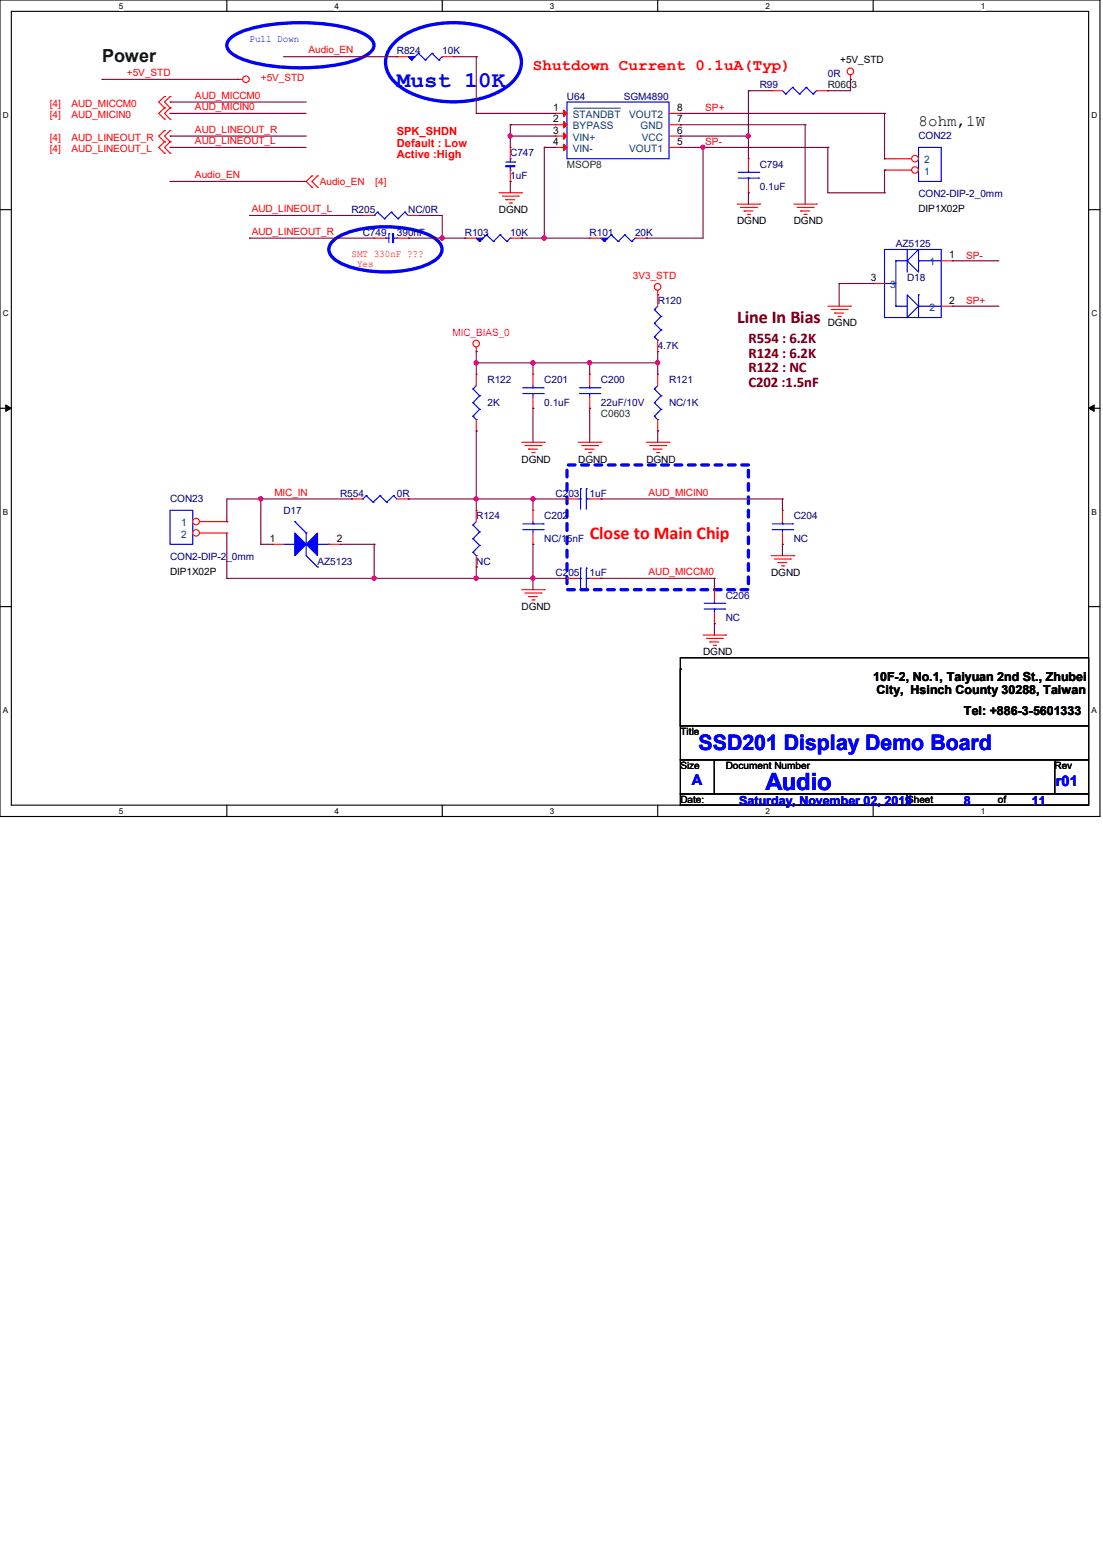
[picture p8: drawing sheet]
<svg xmlns="http://www.w3.org/2000/svg" width="210mm" height="297mm" viewBox="0 0 210 297" stroke-linecap="round" stroke-linejoin="round" font-family="sans-serif">
<path d="M0 0h209.4v155.4h-209.4zM2.2 2.2h205.1v151.1h-205.1z" fill="none" stroke="#000" stroke-width=".21"/>
<g fill="#fff">
<path d="M22.6 .3h.9v1.7h-.9z"/>
<path d="M22.6 153.5h.9v1.8h-.9z"/>
</g>
<path d="M43.2 0v2.2M43.2 153.3v2.1" fill="none" stroke="#000" stroke-width=".21"/>
<g fill="#fff">
<path d="M63.7 .3h.8v1.7h-.8z"/>
<path d="M63.7 153.5h.8v1.8h-.8z"/>
</g>
<path d="M84.2 0v2.2M84.2 153.3v2.1" fill="none" stroke="#000" stroke-width=".21"/>
<g fill="#fff">
<path d="M104.7 .3h.8v1.7h-.8z"/>
<path d="M104.7 153.5h.8v1.8h-.8z"/>
</g>
<path d="M125.2 0v2.2M125.2 153.3v2.1" fill="none" stroke="#000" stroke-width=".21"/>
<g fill="#fff">
<path d="M145.7 .3h.9v1.7h-.9z"/>
<path d="M145.7 153.5h.9v1.8h-.9z"/>
</g>
<path d="M166.2 0v2.2M166.2 153.3v2.1" fill="none" stroke="#000" stroke-width=".21"/>
<g fill="#fff">
<path d="M186.7 .3h.9v1.7h-.9z"/>
<path d="M186.7 153.5h.9v1.8h-.9z"/>
<path d="M.6 21h1.1v1.8h-1.1z"/>
<path d="M207.8 21h1.1v1.8h-1.1z"/>
<path d="M.6 58.8h1.1v1.7h-1.1z"/>
<path d="M207.8 58.8h1.1v1.7h-1.1z"/>
</g>
<path d="M0 39.9h2.2M207.3 39.9h2.1" fill="none" stroke="#000" stroke-width=".21"/>
<g fill="#fff">
<path d="M.6 96.6h1v1.7h-1z"/>
<path d="M207.8 96.6h1v1.7h-1z"/>
</g>
<path d="M0 77.7h2.2M207.3 77.7h2.1" fill="none" stroke="#000" stroke-width=".21"/>
<path d="M1.1 77.1l1.1 .6-1.1 .6zM207.3 77.7l1-.6v1.2z" fill="#000" stroke="#000" stroke-width=".19"/>
<g fill="#fff">
<path d="M.6 134.4h.9v1.7h-.9z"/>
<path d="M207.8 134.4h1v1.7h-1z"/>
</g>
<path d="M0 115.5h2.2M207.3 115.5h2.1M129.5 125.2h77.8v13h-77.8zM129.5 138.2h77.8v6.5h-77.8zM129.5 127.4h.1M129.5 127.4v10.8M129.5 144.7h6.5v6.4h-6.5zM129.5 151.1h43.2v2.2h-43.2zM136 144.7h64.8v6.4h-64.8zM172.7 151.1h34.6v2.2h-34.6zM200.8 144.7h6.5v6.4h-6.5z" fill="none" stroke="#000" stroke-width=".21"/>
<path d="M107.9 88.5h34.6v23.8h-34.6z" fill="none" stroke="#00f" stroke-width=".63" stroke-dasharray="1.3 1.3"/>
<path d="M43.6 7.6a10.6 10.6 0 0 1 5.6-2.5 39.6 39.6 0 0 1 18.5 .7 6 6 0 0 1 3.4 2.3 1.77 1.77 0 0 1-.8 2.1 19.8 19.8 0 0 1-9.7 2.6 34.8 34.8 0 0 1-14.9-1.7 3.6 3.6 0 0 1-2.5-2.5l.1-.5zM74.9 8.3a15 15 0 0 1 9.8-3.9 18 18 0 0 1 12.3 3.1 5.2 5.2 0 0 1 0 8.7 18.6 18.6 0 0 1-15.3 2.7 12.3 12.3 0 0 1-7.4-4.3 4.8 4.8 0 0 1 .6-6.3zM63.5 45.8a14.4 14.4 0 0 1 8.4-2.6 19.5 19.5 0 0 1 10.8 2.1 2.26 2.26 0 0 1 .6 3.8 14.4 14.4 0 0 1-8.5 2.6 19.5 19.5 0 0 1-10.7-2.1 2.26 2.26 0 0 1-.6-3.8z" fill="none" stroke="#00f" stroke-width=".63"/>
<g fill="none" stroke="#f00" stroke-width=".21">
<path d="M31.3 18.4h.1M31.3 18.4l-1.1 1 1.1 1.1M32.4 18.4h.1M32.4 18.4l-1.1 1 1.1 1.1M45.3 15.1h.1M45.3 15.1h.9M161.9 15.1h.1M161.9 14.3v.8M31.3 20.5h.1M31.3 22.7h.1M31.3 24.8h.1M31.3 27h.1"/>
<path d="M31.3 29.2h.1M31.3 20.5l-1.1 1.1 1.1 1.1M31.3 24.8l-1.1 1.1 1.1 1.1M31.3 27l-1.1 1.1 1.1 1.1M32.4 20.5h.1M32.4 22.7h.1M32.4 24.8h.1M32.4 27h.1M32.4 29.2h.1M32.4 20.5l-1.1 1.1 1.1 1.1M32.4 24.8l-1.1 1.1 1.1 1.1M32.4 27l-1.1 1.1 1.1 1.1"/>
<path d="M59.4 33.5h.1M59.4 35.6h.1M59.4 33.5l-1.1 1 1.1 1.1M60.5 35.6h.1M60.5 33.5h.1M60.5 33.5l-1.1 1 1.1 1.1M95 36.7h4.3M95.6 37.3h3.1M96.3 38h.1M96.3 38h1.7M96.9 38.7h.5M97.4 38.7h.1"/>
<path d="M98.7 37.3h.1M99.3 36.7h.1M140.3 38.9h4.4M141 39.5h3M144 39.5h.1M144.7 38.9h.1M151.1 38.9h4.3M151.8 39.5h3M154.8 39.5h.1M155.4 38.9h.1M112.3 45.3h.1M112.3 45.3h2.1"/>
<path d="M120.9 45.3h2.2M123.1 45.3h.1M125.2 56.1h.1M125.2 55.3v.8M141.6 40.2h.1M141.6 40.2h1.7M142.3 40.8h.4M142.7 40.8h.1M152.4 40.2h.1M152.4 40.2h1.7M153.1 40.8h.4M153.5 40.8h.1"/>
<path d="M157.6 58.3h4.3M158.2 58.9h3.1M158.9 59.6h.1M158.9 59.6h1.7M161.3 58.9h.1M161.9 58.3h.1M90.7 66.9h.1M90.7 66.1v.8M159.6 60.2h.4M160 60.2h.1M66.9 95h.1M66.9 95h2.2"/>
<path d="M75.6 95h2.1M77.7 95h.1M90.7 97.2h.1M90.7 97.2v2.1M99.3 84.2h4.3M99.9 84.8h3.1M100.6 85.5h.1M100.6 85.5h1.7M101.3 86.1h.4M101.7 86.1h.1M103 84.8h.1M103.6 84.2h.1"/>
<path d="M110.1 84.2h4.3M110.7 84.8h3.1M111.4 85.5h.1M111.4 85.5h1.7M112.1 86.1h.4M112.5 86.1h.1M113.8 84.8h.1M114.4 84.2h.1M123.1 84.2h4.3M123.7 84.8h3M124.4 85.5h.1M124.4 85.5h1.7"/>
<path d="M125 86.1h.4M125.4 86.1h.1M126.7 84.8h.1M127.4 84.2h.1M90.7 107.9h.1M90.7 105.8v2.1M99.3 112.3h4.3M99.9 112.9h3.1M100.6 113.6h.1M100.6 113.6h1.7M101.3 114.2h.4M101.7 114.2h.1"/>
<path d="M103 112.9h.1M103.6 112.3h.1M146.8 105.8h4.3M147.4 106.4h3.1M148.1 107.1h.1M148.1 107.1h1.7M148.8 107.7h.4M149.2 107.7h.1M150.5 106.4h.1M151.1 105.8h.1M133.9 120.9h4.3M134.5 121.5h3"/>
<path d="M135.2 122.2h.1M135.2 122.2h1.7M135.8 122.9h.4M136.2 122.9h.1M137.5 121.5h.1M138.2 120.9h.1"/>
<circle cx="46.8" cy="15.1" r=".63"/>
<circle cx="161.9" cy="13.6" r=".62"/>
<circle cx="125.2" cy="54.6" r=".62"/>
<circle cx="90.6" cy="65.4" r=".62"/>
</g>
<g fill="none" stroke="#00f" stroke-width=".21">
<path d="M114.4 45.3l.7 .7M115.1 46h.1M116.4 44.7h.1M116.4 44.7l-1.3 1.3M116.4 44.7l1.3 1.3M117.7 46h.1M119 44.7h.1M119 44.7l-1.3 1.3M119 44.7l1.3 1.3M120.3 46h.1M120.9 45.3h.1M120.9 45.3l-.6 .7"/>
<path d="M32.4 97.2h4.3v6.4h-4.3zM69.1 95h.1M69.7 94.4h.1M69.7 94.4l1.3 1.2M69.7 94.4l-.6 .6M71 95.6h.1M72.3 94.4h.1M72.3 94.4l1.3 1.2M72.3 94.4l-1.3 1.2M73.6 95.6h.1M74.9 94.4h.1M74.9 94.4l.7 .6"/>
<path d="M74.9 94.4l-1.3 1.2M90 99.9h.1M90 99.9l1.3 1.4M90.7 99.3l-.7 .6M90 102.6h.1M90 105.2h.1M90 102.6l1.3 1.2M90 105.2l.7 .6M90.7 105.8h.1M91.3 101.3h.1M91.3 103.8h.1M91.3 101.3l-1.3 1.3"/>
<path d="M91.3 103.8l-1.3 1.4"/>
</g>
<path d="M114.4 45.3h1.3l-.6 .7z" fill="#00f" stroke="#00f" stroke-width=".21"/>
<circle cx="37.3" cy="99.3" r=".63" fill="#fff" stroke="#f00" stroke-width=".21"/>
<path d="M38 99.3h5.2M43.2 99.3h.1" fill="none" stroke="#f00" stroke-width=".21"/>
<circle cx="37.3" cy="101.5" r=".63" fill="#fff" stroke="#f00" stroke-width=".21"/>
<g fill="none" stroke="#f00" stroke-width=".21">
<path d="M75.6 10.8h.1M75.6 10.8h2.1M84.2 10.8h2.2M86.4 10.8h.1M146.8 17.3h.1M146.8 17.3h2.2M155.4 17.3h2.2M157.6 17.3h.1M97.2 34.5h.1M97.2 28.1h.1M97.2 28.1v2.1M97.2 32.4v2.1"/>
<path d="M142.5 30.2h.1M142.5 36.7h.1M142.5 30.2v2.2M142.5 34.5v2.2M69.1 41h.1M69.1 41h2.1M77.7 41h2.2M79.9 41h.1M166.2 54h.1M166.2 54h2.2M179.2 58.3h2.2M179.2 49.7h2.2"/>
<path d="M181.4 58.3h.1M181.4 49.7h.1M90.7 71.2h.1M90.7 71.2v2.2M90.7 79.9v2.1M101.5 71.2h.1M101.5 77.7h.1M101.5 71.2v2.2M101.5 75.6v2.1M112.3 71.2h.1M112.3 77.7h.1M112.3 71.2v2.2"/>
<path d="M112.3 75.6v2.1M90.7 82h.1M101.5 97.2h.1M101.5 97.2v2.1M107.9 95h.1M107.9 95h2.2M112.3 95h2.1M114.4 95h.1M149 97.2h.1M149 97.2v2.1M38 101.5h5.2M43.2 101.5h.1"/>
<path d="M101.5 103.6h.1M101.5 101.5v2.1M136 112.3h.1M136 118.7h.1M136 112.3v2.1M136 116.6v2.1M149 103.6h.1M149 101.5v2.1"/>
</g>
<g fill="none" stroke="#00f" stroke-width=".21">
<path d="M77.7 10.8l.7 .6M78.4 11.4h.1M79.7 10.2h.1M79.7 10.2l-1.3 1.2M79.7 10.2l1.3 1.2M81 11.4h.1M82.3 10.2h.1M82.3 10.2l-1.3 1.2M82.3 10.2l1.3 1.2M83.6 11.4h.1M84.2 10.8h.1M84.2 10.8l-.6 .6"/>
<path d="M149 17.3l.6 .6M149.6 17.9h.1M150.9 16.6h.1M150.9 16.6l-1.3 1.3M150.9 16.6l1.3 1.3M152.2 17.9h.1M153.5 16.6h.1M153.5 16.6l-1.3 1.3M153.5 16.6l1.3 1.3M154.8 17.9h.1M155.4 17.3h.1M155.4 17.3l-.6 .6"/>
<path d="M96.3 30.9h1.7M97.2 30.2h.1M97.2 32.4h.1M97.2 30.2v.7M97.2 31.7v.7M98 30.9h.1M140.5 33.9h3.9M140.5 32.8h3.9M142.5 32.8h.1M142.5 33.9h.1M142.5 32.4v.4M142.5 33.9v.6"/>
<path d="M144.4 33.9h.1M144.4 32.8h.1M174.9 28.1h4.3v6.4h-4.3zM71.2 41h.1M71.9 40.4h.1M71.9 40.4l1.3 1.3M71.9 40.4l-.7 .6M73.2 41.7h.1M74.5 40.4h.1M74.5 40.4l1.3 1.3M74.5 40.4l-1.3 1.3M75.8 41.7h.1"/>
<path d="M77.1 40.4h.1M77.1 40.4l.6 .6M77.1 40.4l-1.3 1.3M168.4 47.5h10.8v13h-10.8zM168.4 54h.1M168.4 54h2.2M170.6 58.3h.1M170.6 49.7h.1M170.6 58.3h2.1M170.6 49.7h2.1M170.6 49.7v8.6M172.7 56.1l2.2 2.2-2.2 2.2z"/>
<path d="M172.7 47.5h.1M172.7 49.7h.1M172.7 47.5v4.3M174.9 47.5v4.3l-2.2-2.1zM174.9 56.1h.1M174.9 58.3h.1M174.9 49.7h.1M174.9 56.1v4.4M174.9 58.3h4.3M174.9 49.7h4.3M90 74h.1M90 76.7h.1"/>
<path d="M90 79.2h.1M90 74l1.3 1.4M90 76.7l1.3 1.2M90 79.2l.7 .7M90.7 79.9h.1M90.7 73.4l-.7 .6M91.3 75.4h.1M91.3 77.9h.1M91.3 75.4l-1.3 1.3M91.3 77.9l-1.3 1.3M99.5 74.9h3.9M99.5 73.8h3.9"/>
<path d="M101.5 73.8h.1M101.5 74.9h.1M101.5 73.4v.4M101.5 74.9v.7M103.4 74.9h.1M103.4 73.8h.1M110.3 74.9h3.9M110.3 73.8h3.9M112.3 73.8h.1M112.3 74.9h.1M112.3 73.4v.4M112.3 74.9v.7"/>
<path d="M114.2 74.9h.1M114.2 73.8h.1M99.5 99.7h3.9M101.5 99.7h.1M101.5 99.3v.4M103.4 99.7h.1M110.1 95h.4M110.5 95h.1M110.5 93h.1M110.5 93v3.9M111.6 93h.1M111.6 95h.1"/>
<path d="M111.6 95h.7M111.6 93v3.9M147 99.7h3.9M149 99.7h.1M149 99.3v.4M150.9 99.7h.1M99.5 100.8h3.9M101.5 100.8h.1M101.5 100.8v.7M103.4 100.8h.1M134.1 116h3.9M134.1 114.9h3.9"/>
<path d="M136 114.9h.1M136 116h.1M136 114.4v.5M136 116v.6M138 116h.1M138 114.9h.1M147 100.8h3.9M149 100.8h.1M149 100.8v.7M150.9 100.8h.1"/>
</g>
<g fill="#00f" stroke="#00f" stroke-width=".21">
<path d="M77.7 10.8h1.3l-.6 .6z"/>
<path d="M96.3 31.5h1.7v.2h-1.7z" fill-rule="evenodd"/>
</g>
<circle cx="174.2" cy="32.4" r=".63" fill="#fff" stroke="#f00" stroke-width=".21"/>
<path d="M168.4 32.4h.1M168.4 32.4h5.2" fill="none" stroke="#f00" stroke-width=".21"/>
<circle cx="174.2" cy="30.2" r=".63" fill="#fff" stroke="#f00" stroke-width=".21"/>
<g fill="none" stroke="#f00" stroke-width=".21">
<path d="M105.8 21.6h.1M105.8 23.7h.1M105.8 25.9h.1M105.8 28.1h.1M105.8 21.6h2.1M105.8 23.7h2.1M105.8 25.9h2.1M105.8 28.1h2.1M127.4 21.6h2.1M127.4 23.7h2.1M127.4 25.9h2.1M127.4 28.1h2.1"/>
<path d="M129.5 28.1h.1M129.5 25.9h.1M129.5 23.7h.1M129.5 21.6h.1M168.4 30.2h.1M168.4 30.2h5.2M71.2 45.3h.1M71.2 45.3h2.2M75.6 45.3h2.1M77.7 45.3h.1M88.5 45.3h.1M88.5 45.3h2.2"/>
<path d="M97.2 45.3h2.1M99.3 45.3h.1M125.2 56.1h.1M125.2 56.1v2.2M125.2 66.9h.1M125.2 71.2h.1M125.2 64.8v2.1M125.2 71.2v2.2M125.2 79.9v2.1M125.2 82h.1M51.8 103.6h.1M51.8 103.6h2.2"/>
<path d="M62.6 103.6h2.2M64.8 103.6h.1M107.9 110.1h.1M107.9 110.1h2.2M112.3 110.1h2.1M114.4 110.1h.1"/>
</g>
<g fill="none" stroke="#00f" stroke-width=".21">
<path d="M107.9 19.4h19.5v10.8h-19.5zM73.4 45.3h.1M73.4 45.3h.6M74 44.5h.1M74 44.5v1.7M74.9 45.3h.7M75.6 45.3h.1M90.7 45.3l.6 .7M91.3 46h.1M92.6 44.7h.1M92.6 44.7l-1.3 1.3M92.6 44.7l1.3 1.3"/>
<path d="M93.9 46h.1M95.2 44.7h.1M95.2 44.7l-1.3 1.3M95.2 44.7l1.3 1.3M96.5 46h.1M97.2 45.3h.1M97.2 45.3l-.7 .7M124.6 58.9h.1M124.6 58.9l1.3 1.3M125.2 58.3l-.6 .6M124.6 61.6h.1M124.6 64.1h.1"/>
<path d="M124.6 74h.1M124.6 76.7h.1M124.6 79.2h.1M124.6 61.6l1.3 1.2M124.6 64.1l.6 .7M124.6 74l1.3 1.4M124.6 76.7l1.3 1.2M124.6 79.2l.6 .7M125.2 64.8h.1M125.2 79.9h.1M125.2 73.4l-.6 .6M125.9 60.2h.1"/>
<path d="M125.9 62.8h.1M125.9 75.4h.1M125.9 77.9h.1M125.9 60.2l-1.3 1.4M125.9 62.8l-1.3 1.3M125.9 75.4l-1.3 1.3M125.9 77.9l-1.3 1.3M56.1 99.3h.1M56.1 99.3l2.2 2.2M54 103.6h2.1M56.1 103.6h.1M58.3 101.5h.1"/>
<path d="M58.3 101.5v4.3l2.2 2.1M58.3 103.6h4.3M60.5 107.9h.1M62.6 103.6h.1M110.1 110.1h.4M110.5 110.1h.1M110.5 108.2h.1M110.5 108.2v3.9M111.6 108.2h.1M111.6 110.1h.1M111.6 110.1h.7M111.6 108.2v3.9"/>
</g>
<g fill="#00f" stroke="#00f" stroke-width=".21">
<path d="M56.1 101.5l2.2 2.1-2.2 2.2z"/>
<path d="M58.3 103.6l2.2-2.1v4.3z"/>
<path d="M90.7 45.3h1.3l-.7 .7z"/>
<path d="M74.7 44.5h.2v1.7h-.2z" fill-rule="evenodd"/>
</g>
<g fill="#f00" stroke="#f00" stroke-width=".21">
<path d="M107.3 21l.6 .6-.6 .6z"/>
<path d="M107.3 23.1l.6 .6-.6 .7z"/>
<path d="M107.3 25.3l.6 .6-.6 .6z"/>
<path d="M107.3 27.4l.6 .7-.6 .6z"/>
</g>
<path d="M109.2 20.6h8.8M118 20.6h.1" fill="none" stroke="#004080" stroke-width=".19"/>
<g fill="none" stroke="#800040" stroke-width=".21">
<path d="M19.4 15.1h.1M19.4 15.1h25.9M32.4 19.4h.1M32.4 19.4h25.9M54 10.8h21.6M75.6 10.8h.1M86.4 10.8h4.3M90.7 10.8h.1M90.7 10.8v10.8M142.5 17.3h.1M142.5 17.3h4.3M142.5 17.3v12.9"/>
<path d="M157.6 17.3h.1M161.9 15.1h.1M161.9 15.1v2.2h-4.3M32.4 21.6h.1M32.4 28.1h.1M32.4 25.9h.1M32.4 34.5h.1M32.4 21.6h25.9M32.4 28.1h25.9M32.4 25.9h25.9M32.4 34.5h25.9M90.7 21.6h.1"/>
<path d="M90.7 21.6h15.1M97.2 23.7h.1M97.2 25.9h.1M97.2 34.5h.1M97.2 25.9h8.6M97.2 23.7v4.4M97.2 34.5v2.2M97.2 23.7h8.6M103.6 28.1h.1M103.6 28.1h2.2M103.6 28.1v17.2M129.5 23.7h.1"/>
<path d="M129.5 25.9h.1M129.5 28.1h.1M129.5 21.6h38.9M129.5 28.1h28.1M129.5 25.9h13M129.5 23.7h23.8M133.9 28.1h.1M133.9 28.1v17.2h-10.8M142.5 25.9h.1M142.5 36.7h.1M142.5 36.7v2.2M153.3 23.7h.1"/>
<path d="M153.3 23.7v15.2M157.6 28.1h.1M157.6 28.1v8.6h10.8M168.4 21.6h.1M168.4 36.7h.1M168.4 30.2h.1M168.4 32.4h.1M168.4 21.6v8.6M168.4 32.4v4.3M47.5 41h.1M47.5 45.3h.1M47.5 41h21.6"/>
<path d="M47.5 45.3h23.7M77.7 45.3h.1M77.7 45.3h10.8M79.9 41h.1M79.9 41h4.3v4.3M84.2 45.3h.1M88.5 45.3h.1M99.3 45.3h.1M99.3 45.3h13M103.6 45.3h.1M123.1 45.3h.1M159.8 54h.1"/>
<path d="M159.8 54v4.3M159.8 54h6.4M166.2 54h.1M181.4 49.7h8.6M181.4 58.3h8.6M190 49.7h.1M190 58.3h.1M90.7 66.9h.1M90.7 69.1h.1M90.7 66.9v4.3M90.7 69.1h34.5M101.5 69.1h.1"/>
<path d="M101.5 77.7h.1M101.5 69.1v2.1M101.5 77.7v6.5M112.3 69.1h.1M112.3 77.7h.1M112.3 69.1v2.1M112.3 77.7v6.5M125.2 69.1h.1M125.2 66.9h.1M125.2 66.9v4.3M43.2 99.3h.1M49.7 95h.1"/>
<path d="M49.7 95v8.6M66.9 95h.1M66.9 95h-23.7v4.3M77.7 95h.1M77.7 95h30.2M90.7 82h.1M90.7 95h.1M90.7 82v15.2M101.5 95h.1M101.5 95v2.2M114.4 95h.1M114.4 95h34.6"/>
<path d="M125.2 82h.1M125.2 82v2.2M149 95h.1M149 95v2.2M43.2 110.1h.1M43.2 110.1h64.7M43.2 101.5v8.6M49.7 103.6h.1M49.7 103.6h2.1M64.8 103.6h6.4M71.2 110.1h.1M71.2 103.6h.1"/>
<path d="M71.2 103.6v6.5M90.7 110.1h.1M90.7 107.9h.1M90.7 107.9v2.2M101.5 110.1h.1M101.5 103.6h.1M101.5 103.6v8.7M114.4 110.1h.1M114.4 110.1h21.6M136 110.1h.1M136 118.7h.1M136 110.1v2.2"/>
<path d="M136 118.7v2.2M149 103.6h.1M149 103.6v2.2"/>
</g>
<g fill="#f0f" stroke="#f0f" stroke-width=".21">
<circle cx="90.7" cy="69.1" r=".4"/>
<circle cx="101.5" cy="95" r=".4"/>
<circle cx="101.5" cy="110.1" r=".4"/>
<circle cx="71.2" cy="110.1" r=".4"/>
<circle cx="125.2" cy="69.1" r=".4"/>
<circle cx="112.2" cy="69.1" r=".4"/>
<circle cx="101.5" cy="69.1" r=".4"/>
<circle cx="90.7" cy="95" r=".4"/>
<circle cx="97.1" cy="25.9" r=".4"/>
<circle cx="142.5" cy="25.9" r=".4"/>
<circle cx="133.8" cy="28" r=".4"/>
<circle cx="84.2" cy="45.3" r=".4"/>
<circle cx="103.6" cy="45.3" r=".4"/>
<circle cx="49.6" cy="95" r=".4"/>
<circle cx="90.7" cy="110.1" r=".4"/>
</g>
<text font-size="4.5" fill="#00f" x="145.8" y="150.4">Audio</text>
<text font-size="4.3" fill="#00f" x="75.6" y="16.5">Must 10K</text>
<text font-size="4.1" fill="#00f" x="133" y="142.8">SSD201 Display Demo Board</text>
<text font-size="3.4" fill="#004000" x="19.4" y="11.8">Power</text>
<text font-size="3.4" fill="#800000" x="140.3" y="61.6">Line In Bias</text>
<text font-size="3.4" fill="#f00" x="112.3" y="102.6">Close to Main Chip</text>
<text font-size="3" fill="#f00" x="101.5" y="13.3">Shutdown Current 0.1uA(Typ)</text>
<text font-size="3" x="174.9" y="24">8ohm,1W</text>
<g font-size="2.8" fill="#800000">
<text x="142.5" y="65.3">R554 : 6.2K</text>
<text x="142.5" y="68.1">R124 : 6.2K</text>
<text x="142.5" y="70.9">R122 : NC</text>
<text x="142.5" y="73.7">C202 :1.5nF</text>
</g>
<g font-size="2.8" fill="#00f">
<text x="131.7" y="149.4">A</text>
<text x="201" y="149.6">r01</text>
</g>
<g font-size="2.4">
<text x="166.2" y="129.6">10F-2, No.1, Taiyuan 2nd St., Zhubei</text>
<text x="166.9" y="132">City, Hsinch County 30288, Taiwan</text>
<text x="183.5" y="136.1">Tel: +886-3-5601333</text>
</g>
<g font-size="2.4" fill="#00f">
<text x="140.8" y="153.3">Saturday, November 02, 2019</text>
<text x="183.5" y="153.3">8</text>
<text x="196.5" y="153.3">11</text>
</g>
<g font-size="2.1" fill="#f00">
<text x="75.6" y="25.7">SPK_SHDN</text>
<text x="75.6" y="27.9">Default : Low</text>
<text x="75.6" y="30.1">Active :High</text>
</g>
<text font-size="1.9" fill="#00f" x="47.5" y="8">Pull Down</text>
<g font-size="1.9" fill="#f00">
<text x="58.7" y="10.2">Audio_EN</text>
<text x="24.2" y="14.5">+5V_STD</text>
<text x="49.7" y="15.5">+5V_STD</text>
<text x="9.5" y="20.3">[4]</text>
<text x="9.5" y="22.4">[4]</text>
<text x="13.6" y="20.3">AUD_MICCM0</text>
<text x="13.6" y="22.4">AUD_MICIN0</text>
<text x="37.1" y="21">AUD_MICIN0</text>
<text x="37.1" y="18.8">AUD_MICCM0</text>
<text x="134.3" y="21.2">SP+</text>
<text x="9.5" y="26.8">[4]</text>
<text x="9.5" y="28.9">[4]</text>
<text x="13.6" y="26.8">AUD_LINEOUT_R</text>
<text x="13.6" y="28.9">AUD_LINEOUT_L</text>
<text x="37.1" y="27.4">AUD_LINEOUT_L</text>
<text x="37.1" y="25.3">AUD_LINEOUT_R</text>
<text x="134.3" y="27.6">SP-</text>
<text x="37.1" y="33.9">Audio_EN</text>
<text x="60.9" y="35.2">Audio_EN</text>
<text x="71.5" y="35.2">[4]</text>
<text x="47.9" y="40.4">AUD_LINEOUT_L</text>
<text x="47.9" y="44.7">AUD_LINEOUT_R</text>
<text x="66.9" y="49">SMT 330nF ???</text>
<text x="68" y="50.9">Yes</text>
<text x="120.5" y="53.1">3V3_STD</text>
<text x="183.9" y="49.2">SP-</text>
<text x="183.9" y="57.9">SP+</text>
<text x="52.2" y="94.4">MIC_IN</text>
<text x="123.5" y="94.4">AUD_MICIN0</text>
<text x="123.5" y="109.5">AUD_MICCM0</text>
</g>
<g font-size="1.9" fill="#000080">
<text x="75.6" y="10.3">R824</text>
<text x="84.2" y="10.3">10K</text>
<text x="144.6" y="16.8">R99</text>
<text x="157.6" y="14.6">0R</text>
<text x="107.9" y="19">U64</text>
<text x="118.7" y="19">SGM4890</text>
<text x="97.2" y="29.8">C747</text>
<text x="174.9" y="26.5">CON22</text>
<text x="97.2" y="34.1">1uF</text>
<text x="144.6" y="31.9">C794</text>
<text x="66.9" y="40.6">R205</text>
<text x="77.7" y="40.6">NC/0R</text>
<text x="144.6" y="36.2">0.1uF</text>
<text x="174.9" y="37.6">CON2-DIP-2_0mm</text>
<text x="69.1" y="44.9">C749</text>
<text x="75.6" y="44.9">390nF</text>
<text x="88.5" y="44.9">R103</text>
<text x="97.2" y="44.9">10K</text>
<text x="112.3" y="44.9">R101</text>
<text x="120.9" y="44.9">20K</text>
<text x="170.6" y="47">AZ5125</text>
<text x="172.7" y="53.5">D18</text>
<text x="125.2" y="57.8">R120</text>
<text x="125.2" y="66.5">4.7K</text>
<text x="92.8" y="72.9">R122</text>
<text x="92.8" y="77.3">2K</text>
<text x="103.6" y="72.9">C201</text>
<text x="103.6" y="77.3">0.1uF</text>
<text x="114.4" y="72.9">C200</text>
<text x="114.4" y="77.3">22uF/10V</text>
<text x="127.4" y="72.9">R121</text>
<text x="127.4" y="77.3">NC/1K</text>
<text x="32.4" y="95.6">CON23</text>
<text x="64.8" y="94.5">R554</text>
<text x="75.6" y="94.5">0R</text>
<text x="105.8" y="94.5">C203</text>
<text x="112.3" y="94.5">1uF</text>
<text x="54" y="97.8">D17</text>
<text x="90.7" y="98.8">R124</text>
<text x="103.6" y="98.8">C202</text>
<text x="151.1" y="98.8">C204</text>
<text x="32.4" y="106.6">CON2-DIP-2_0mm</text>
<text x="60.4" y="107.5">AZ5123</text>
<text x="90.7" y="107.5">NC</text>
<text x="103.6" y="103.2">NC/15nF</text>
<text x="151.1" y="103.2">NC</text>
<text x="105.8" y="109.6">C205</text>
<text x="112.3" y="109.6">1uF</text>
<text x="138.2" y="114">C206</text>
<text x="138.2" y="118.3">NC</text>
</g>
<text font-size="1.9" fill="#004000" x="157.6" y="16.8">R0603</text>
<g font-size="1.9">
<text x="160" y="12.1">+5V_STD</text>
<text x="105.3" y="21.1">1</text>
<text x="105.3" y="23.3">2</text>
<text x="128.9" y="23.3">7</text>
<text x="128.9" y="21.1">8</text>
<text x="105.3" y="25.4">3</text>
<text x="105.3" y="27.6">4</text>
<text x="128.9" y="27.6">5</text>
<text x="128.9" y="25.4">6</text>
<text x="95" y="40.6">DGND</text>
<text x="174.9" y="40.3">DIP1X02P</text>
<text x="140.3" y="42.7">DGND</text>
<text x="151.1" y="42.7">DGND</text>
<text x="165.8" y="53.5">3</text>
<text x="180.7" y="49.2">1</text>
<text x="180.7" y="57.8">2</text>
<text x="157.6" y="62.1">DGND</text>
<text x="99.3" y="88.1">DGND</text>
<text x="110.1" y="88.1">DGND</text>
<text x="123.1" y="88.1">DGND</text>
<text x="51.3" y="103.2">1</text>
<text x="64.1" y="103.2">2</text>
<text x="32.4" y="109.4">DIP1X02P</text>
<text x="146.8" y="109.6">DGND</text>
<text x="99.3" y="116.1">DGND</text>
<text x="133.9" y="124.8">DGND</text>
<text x="129.5" y="139.9">Title</text>
<text x="129.5" y="146.3">Size</text>
<text x="138.2" y="146.3">Document Number</text>
<text x="200.8" y="146.3">Rev</text>
<text x="129.5" y="152.8">Date:</text>
<text x="172.7" y="152.8">Sheet</text>
<text x="190" y="152.8">of</text>
</g>
<g font-size="1.9" fill="#004080">
<text x="109" y="22.5">STANDBT</text>
<text x="119.8" y="22.5">VOUT2</text>
<text x="109" y="24.6">BYPASS</text>
<text x="109" y="26.8">VIN+</text>
<text x="109" y="29">VIN-</text>
<text x="119.8" y="29">VOUT1</text>
<text x="122" y="24.6">GND</text>
<text x="122.2" y="26.8">VCC</text>
<text x="176" y="33.3">1</text>
<text x="176" y="31.1">2</text>
<text x="177" y="50.5">1</text>
<text x="169.5" y="54.9">3</text>
<text x="177" y="59.2">2</text>
<text x="34.5" y="100.2">1</text>
<text x="34.5" y="102.4">2</text>
</g>
<g font-size="1.9" fill="#008000">
<text x="107.9" y="31.9">MSOP8</text>
<text x="114.4" y="79.4">C0603</text>
</g>
<text font-size="1.9" fill="#ff0080" x="86.1" y="63.9">MIC_BIAS_0</text>
<g font-size="1.6">
<text x="22.6" y="1.6">5</text>
<text x="63.7" y="1.6">4</text>
<text x="104.7" y="1.6">3</text>
<text x="145.7" y="1.6">2</text>
<text x="186.7" y="1.6">1</text>
<text x=".5" y="22.4">D</text>
<text x="207.8" y="22.4">D</text>
<text x=".5" y="60.2">C</text>
<text x="207.8" y="60.2">C</text>
<text x=".5" y="98">B</text>
<text x="207.8" y="98">B</text>
<text x=".5" y="135.8">A</text>
<text x="207.8" y="135.8">A</text>
<text x="22.6" y="154.9">5</text>
<text x="63.7" y="154.9">4</text>
<text x="104.7" y="154.9">3</text>
<text x="145.7" y="154.9">2</text>
<text x="186.7" y="154.9">1</text>
</g>
</svg>
